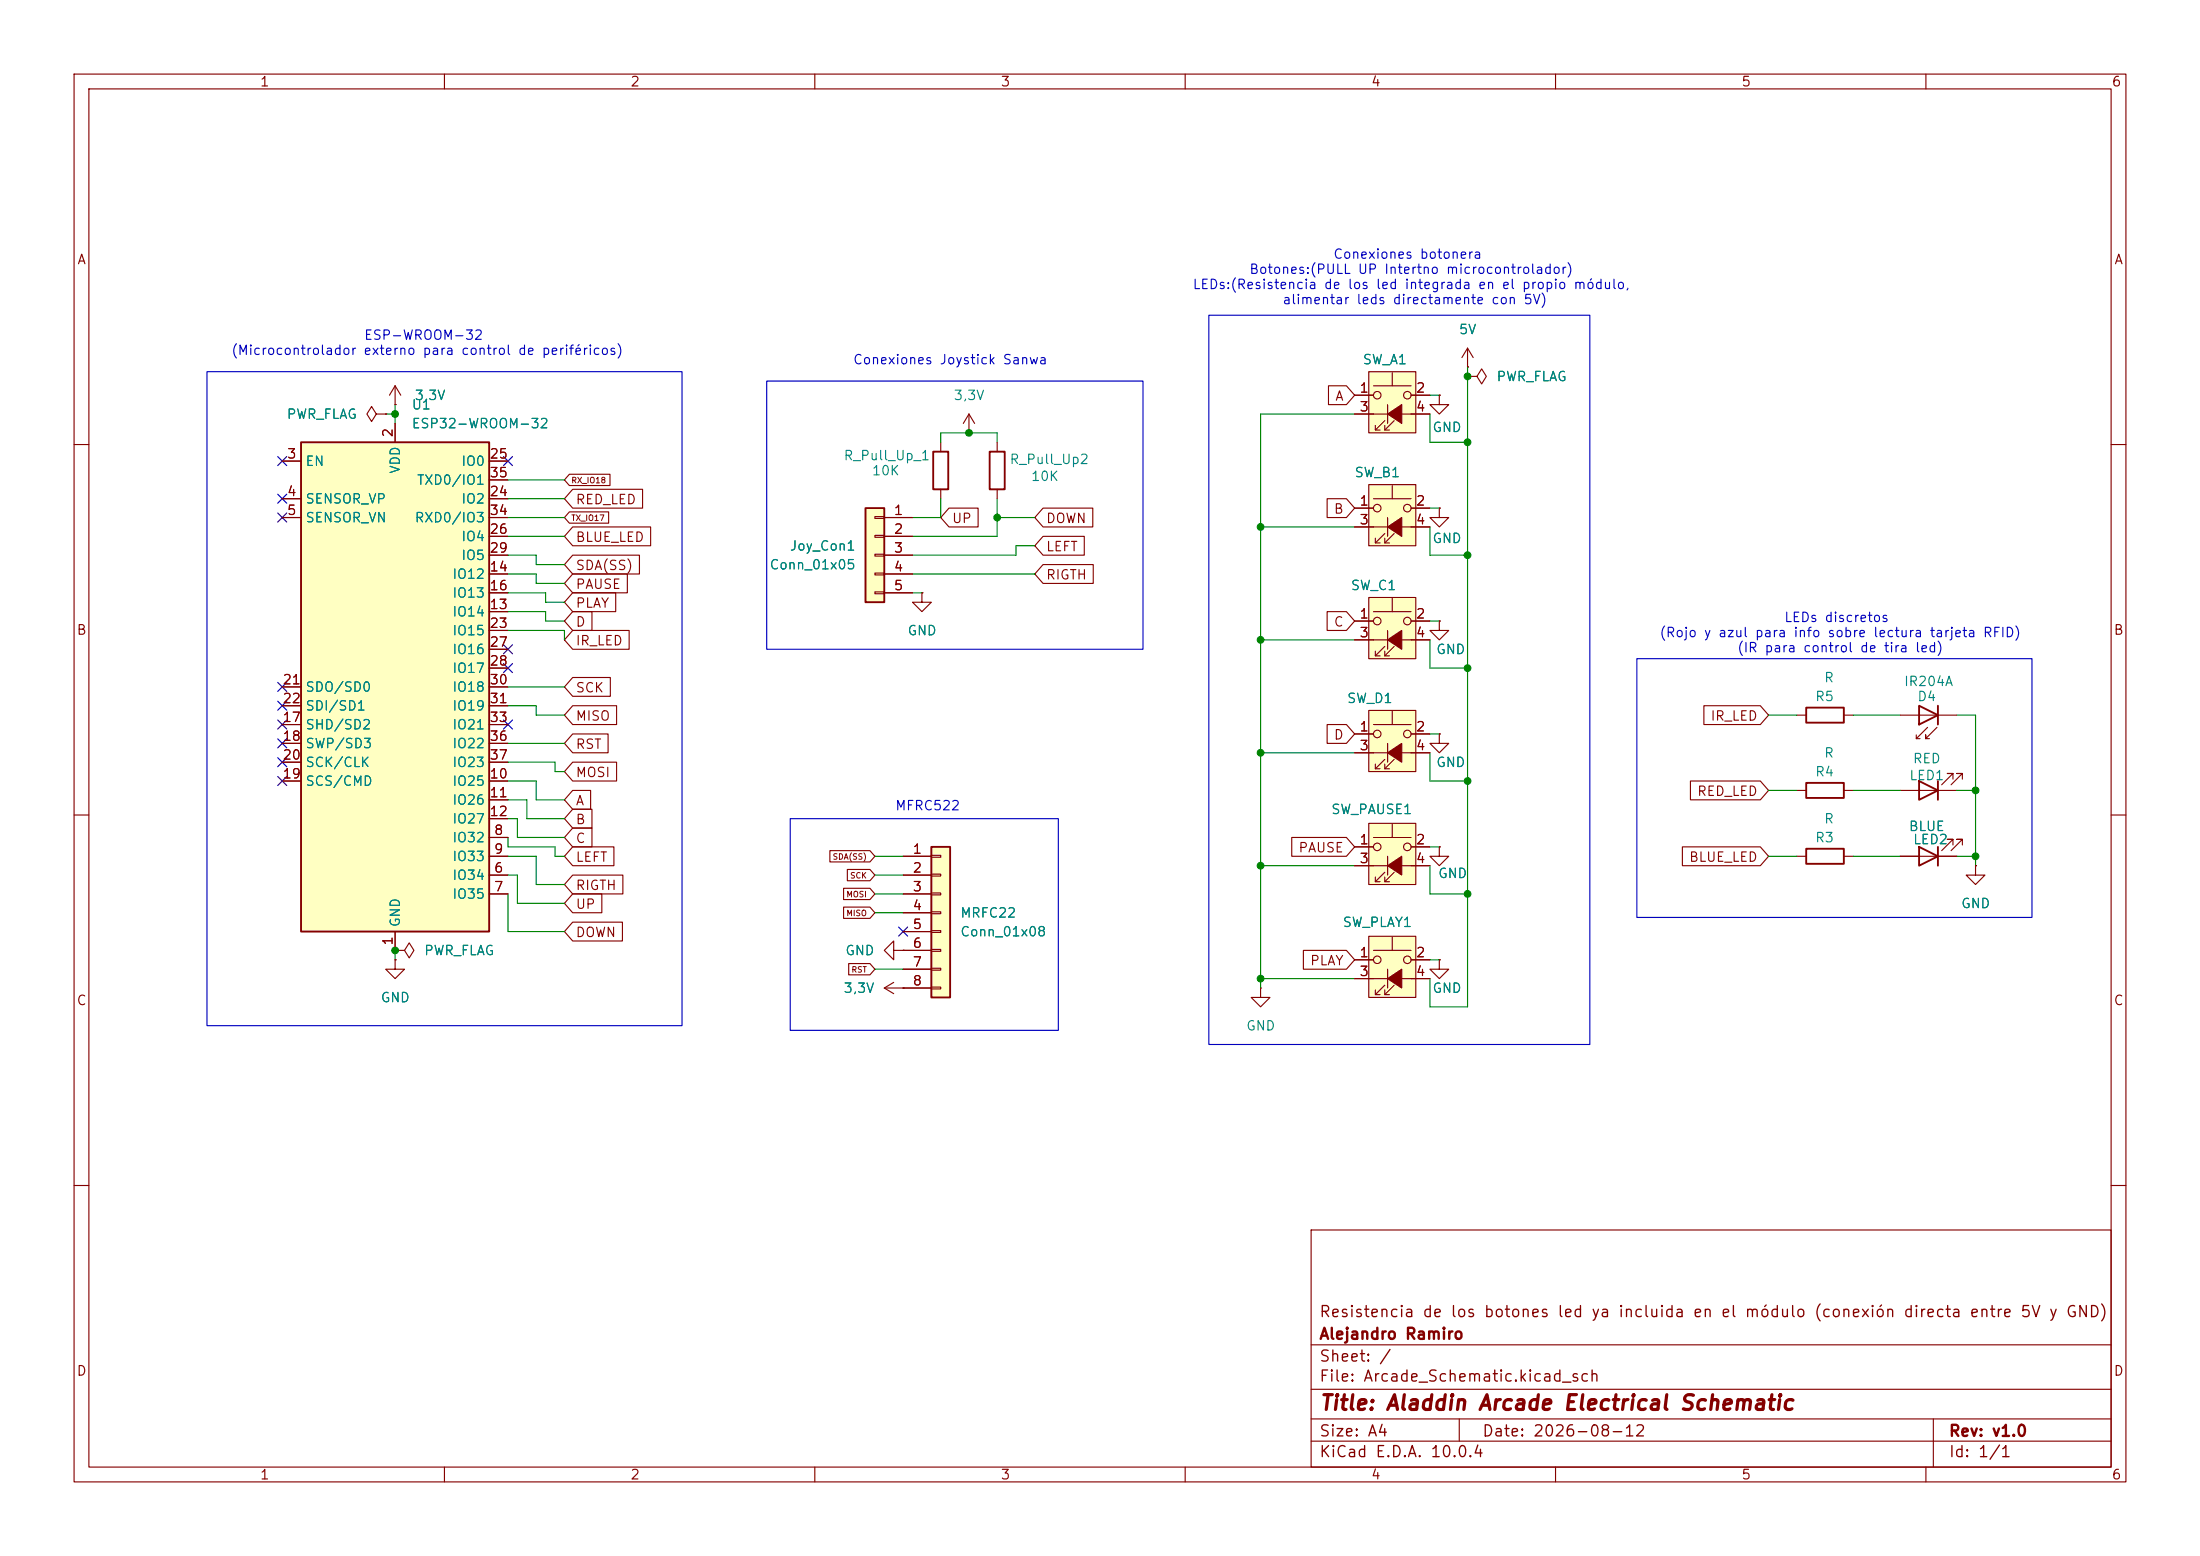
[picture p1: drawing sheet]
<svg xmlns="http://www.w3.org/2000/svg" width="297mm" height="210mm" viewBox="0 0 297 210" stroke-linecap="round" stroke-linejoin="round" font-family="sans-serif">
<g fill="none" stroke="#840000" stroke-width=".15">
<path d="M10 10h277v190h-277zM12 12h273v186h-273zM60 10v2M110 10v2M160 10v2M210 10v2M260 10v2M10 60h2M285 60h2M124.5 80v1.3h-1.3l1.3 1.3 1.2-1.3h-1.2M124.5 80h.1M256.5 96.5h7.7"/>
<path d="M258.7 99.7h.5M260.2 98.2l-1.5 1.5v-.5M261.5 98.2l-1.5 1.5v-.5v.5h.5M10 110h2M256.5 115.6h7.7M263.7 114v-.7h-.8h.8l-1.6 1.5M264.9 114v-.7h-.7h.7l-1.5 1.5M266.7 116.8v1.3h1.3l-1.3 1.3-1.3-1.3h1.3M266.7 116.8h.1M285 110h2M53.3 129.5v1.3h1.3l-1.3 1.3-1.2-1.3h1.2M53.3 129.5h.1"/>
<path d="M10 160h2M177 166h108v32h-108zM285 160h2M60 198v2M110 198v2M160 198v2M177 194.5h108M177 191.5h108M177 187.5h108M177 181.5h108M197 191.5v3M210 198v2"/>
<path d="M260 198v2M261 191.5v6.5"/>
</g>
<path d="M259.1 95.3l2.5 1.2-2.5 1.3zM261.6 95.3v2.5M259.1 114.3l2.5 1.3-2.5 1.2zM261.6 114.3v2.5" fill="none" stroke="#840000" stroke-width=".25"/>
<path d="M116.8 68.6h2.6v12.7h-2.6z" fill="#ffffc2"/>
<path d="M116.8 68.6h2.6v12.7h-2.6zM133.6 61h2v5h-2zM243.8 95.5h5.1v2h-5.1zM243.8 105.7h5.1v2h-5.1zM243.8 114.6h5.1v2h-5.1z" fill="none" stroke="#840000" stroke-width=".25"/>
<g fill="none" stroke="#840000" stroke-width=".15">
<path d="M134.6 59.7v1.3M118.1 69.7h1.3v.3h-1.3zM118.1 72.3h1.3v.2h-1.3zM118.1 74.8h1.3v.3h-1.3zM118.1 77.3h1.3v.3h-1.3zM118.1 79.9h1.3v.2h-1.3zM119.4 69.9h3.8M119.4 72.4h3.8M119.4 74.9h3.8M119.4 77.5h3.8M134.6 66v1.3M119.4 80h3.8"/>
<path d="M242.6 96.5h1.2M248.9 96.5h1.3M242.6 106.7h1.2M242.6 115.6h1.2M248.9 106.7h1.3M248.9 115.6h1.3"/>
</g>
<path d="M184.8 65.4h6.3v8.3h-6.3z" fill="#ffffc2"/>
<g fill="none" stroke="#840000" stroke-width=".15">
<path d="M130.8 58.4h.1M130.8 55.9l.8 1.3M130.8 55.9l-.8 1.3M130.8 55.9v2.5M182.9 71.1h10.1M182.9 68.6h2.5M184.8 65.4h6.3v8.3h-6.3zM185.4 67.3h5.1M185.7 72.6v.7h.6M186.9 72.6v.7h.7M186.9 72l-1.2 1.3M187.3 69.9v2.5"/>
<path d="M188 65.5v1.8M188.2 72l-1.3 1.3M190.5 68.6h2.5"/>
<circle cx="185.9" cy="68.6" r=".51"/>
<circle cx="190" cy="68.6" r=".51"/>
</g>
<path d="M187.3 71.1l1.9-1.2v2.5z" fill="#840000" stroke="#840000" stroke-width=".15"/>
<path d="M184.8 50.2h6.3v8.2h-6.3z" fill="#ffffc2"/>
<g fill="none" stroke="#840000" stroke-width=".15">
<path d="M127 59.7v1.3M182.9 55.9h10.1M182.9 53.3h2.5M184.8 50.2h6.3v8.2h-6.3zM185.4 52.1h5.1M185.7 57.4v.6h.6M186.9 57.4v.6h.7M186.9 56.8l-1.2 1.2M187.3 54.6v2.6M188 50.3v1.8M188.2 56.8l-1.3 1.2M190.5 53.3h2.5"/>
<path d="M194.3 53.3v1.3h1.3l-1.3 1.3-1.3-1.3h1.3M194.3 53.3h.1M198.1 49.5h.1M198.1 50.8h1.3l.6-1 .7 1-.7 1-.6-1M198.1 50.8h.1M198.1 47l-.7 1.3M198.1 47l.8 1.3M198.1 47v2.5M127 66v1.3M194.3 68.6v1.3h1.3l-1.3 1.2-1.3-1.2h1.3M194.3 68.6h.1"/>
<circle cx="185.9" cy="53.3" r=".51"/>
<circle cx="190" cy="53.3" r=".51"/>
</g>
<path d="M187.3 55.9l1.9-1.3v2.6z" fill="#840000" stroke="#840000" stroke-width=".15"/>
<path d="M126 61h2v5h-2z" fill="none" stroke="#840000" stroke-width=".25"/>
<path d="M184.8 80.6h6.3v8.3h-6.3z" fill="#ffffc2"/>
<g fill="none" stroke="#840000" stroke-width=".15">
<path d="M182.9 86.4h10.1M182.9 83.8h2.5M184.8 80.6h6.3v8.3h-6.3zM185.4 82.6h5.1M185.7 87.9v.6h.6M186.9 87.9v.6h.7M186.9 87.2l-1.2 1.3M187.3 85.1v2.5M188 80.8v1.8M188.2 87.2l-1.3 1.3M190.5 83.8h2.5M194.3 83.8v1.3h1.3l-1.3 1.3-1.3-1.3h1.3"/>
<path d="M194.3 83.8h.1M256.5 106.7h7.7M263.7 105.2v-.8h-.8h.8l-1.6 1.5M264.9 105.2v-.8h-.7h.7l-1.5 1.5M119.4 133.4l1.2 .7M119.4 133.4h2.5M120.6 132.6l-1.2 .8M121.9 133.4h.1"/>
<circle cx="185.9" cy="83.8" r=".51"/>
<circle cx="190" cy="83.8" r=".51"/>
</g>
<path d="M187.3 86.4l1.9-1.3v2.5z" fill="#840000" stroke="#840000" stroke-width=".15"/>
<path d="M259.1 105.4l2.5 1.3-2.5 1.3zM261.6 105.4v2.6" fill="none" stroke="#840000" stroke-width=".25"/>
<path d="M184.8 126.4h6.3v8.2h-6.3z" fill="#ffffc2"/>
<g fill="none" stroke="#840000" stroke-width=".15">
<path d="M120.6 128.3v-1.3l-1.2 1.3 1.2 1.2v-1.2h1.3M121.9 128.3h.1M182.9 132.1h10.1M182.9 129.5h2.5M184.8 126.4h6.3v8.2h-6.3zM185.4 128.3h5.1M185.7 133.6v.6h.6M186.9 133.6v.6h.7M186.9 133l-1.2 1.2M187.3 130.8v2.6M188 126.5v1.8M188.2 133l-1.3 1.2"/>
<path d="M190.5 129.5h2.5M194.3 129.5v1.3h1.3l-1.3 1.3-1.3-1.3h1.3M194.3 129.5h.1"/>
<circle cx="185.9" cy="129.5" r=".51"/>
<circle cx="190" cy="129.5" r=".51"/>
</g>
<path d="M187.3 132.1l1.9-1.3v2.6z" fill="#840000" stroke="#840000" stroke-width=".15"/>
<path d="M184.8 95.9h6.3v8.2h-6.3z" fill="#ffffc2"/>
<g fill="none" stroke="#840000" stroke-width=".15">
<path d="M182.9 99.1h2.5M184.8 95.9h6.3v8.2h-6.3zM185.4 97.8h5.1M188 96v1.8M190.5 99.1h2.5M194.3 99.1v1.2h1.3l-1.3 1.3-1.3-1.3h1.3M194.3 99.1h.1M182.9 101.6h10.1M185.7 103.1v.7h.6M186.9 103.1v.7h.7M186.9 102.5l-1.2 1.3M187.3 100.3v2.6"/>
<path d="M188.2 102.5l-1.3 1.3"/>
<circle cx="185.9" cy="99.1" r=".51"/>
<circle cx="190" cy="99.1" r=".51"/>
</g>
<path d="M187.3 101.6l1.9-1.3v2.6z" fill="#840000" stroke="#840000" stroke-width=".15"/>
<path d="M125.7 114.3h2.6v20.3h-2.6z" fill="#ffffc2"/>
<path d="M125.7 114.3h2.6v20.3h-2.6z" fill="none" stroke="#840000" stroke-width=".25"/>
<g fill="none" stroke="#840000" stroke-width=".15">
<path d="M121.9 115.6h3.8M121.9 118.1h3.8M125.7 115.4h1.3v.3h-1.3zM125.7 118h1.3v.2h-1.3zM194.3 114.3v1.3h1.3l-1.3 1.2-1.3-1.2h1.3M194.3 114.3h.1M121.9 120.7h3.8M121.9 123.2h3.8M121.9 125.7h3.8M121.9 128.3h3.8M121.9 130.8h3.8M121.9 133.4h3.8"/>
<path d="M125.7 120.5h1.3v.3h-1.3zM125.7 123.1h1.3v.2h-1.3zM125.7 125.6h1.3v.3h-1.3zM125.7 128.1h1.3v.3h-1.3zM125.7 130.7h1.3v.2h-1.3zM125.7 133.2h1.3v.3h-1.3zM170.2 133.4v1.2h1.2l-1.2 1.3-1.3-1.3h1.3M170.2 133.4h.1"/>
</g>
<path d="M184.8 111.1h6.3v8.3h-6.3z" fill="#ffffc2"/>
<g fill="none" stroke="#840000" stroke-width=".15">
<path d="M50.8 55.9l-.6-1-.7 1 .7 1 .6-1h1.3M52.1 55.9h.1M182.9 116.8h10.1M182.9 114.3h2.5M184.8 111.1h6.3v8.3h-6.3zM185.4 113h5.1M185.7 118.4v.6h.6M186.9 118.4v.6h.7M186.9 117.7l-1.2 1.3M187.3 115.6v2.5M188 111.3v1.7M188.2 117.7l-1.3 1.3"/>
<path d="M190.5 114.3h2.5"/>
<circle cx="185.9" cy="114.3" r=".51"/>
<circle cx="190" cy="114.3" r=".51"/>
</g>
<path d="M187.3 116.8l1.9-1.2v2.5z" fill="#840000" stroke="#840000" stroke-width=".15"/>
<path d="M40.6 59.7h25.4v66h-25.4z" fill="#ffffc2"/>
<path d="M40.6 59.7h25.4v66h-25.4z" fill="none" stroke="#840000" stroke-width=".25"/>
<g fill="none" stroke="#840000" stroke-width=".15">
<path d="M52.1 55.9h.1M53.3 54.6h.1M53.3 52.1v2.5M53.3 57.2v2.5M53.3 52.1l-.7 1.2M53.3 52.1l.8 1.2M179.3 52.1h2.5l1.1 1.2-1.1 1.3h-2.5zM182.9 53.3h2.5M182.9 55.9h2.5M190.5 53.3h2.5M190.5 55.9h2.5M194.3 53.3h.1"/>
<path d="M198.1 50.8h.1M198.1 49.5h.1M38.1 62.2h2.5M38.1 67.3h2.5M38.1 69.9h2.5M66 62.2h2.6M66 67.3h2.6M66 69.9h2.6M66 77.5h2.6M66 72.4h2.6M66 74.9h2.6M66 64.8h2.6"/>
<path d="M76.9 69.1h5.3v1.5h-5.3l-.7-.7zM76.9 64h5.4v1.5h-5.4l-.7-.7zM77.3 74.9h9v2.6h-9l-1.1-1.3zM77.3 71.1h10.5v2.6h-10.5l-1.1-1.3zM77.3 66h9.4v2.6h-9.4l-1.1-1.3zM77.3 77.5h7.4v2.5h-7.4l-1.1-1.3zM119.4 69.9h3.8M119.4 77.5h3.8M119.4 72.4h3.8M119.4 74.9h3.8M128.1 68.6h3.9v2.5h-3.9l-1.1-1.2zM140.8 76.2h6.8v2.5h-6.8l-1.1-1.2z"/>
<path d="M140.8 68.6h6.7v2.5h-6.7l-1.1-1.2zM140.8 72.4h5.6v2.5h-5.6l-1.1-1.2zM179.2 67.3h2.6l1.1 1.3-1.1 1.3h-2.6zM182.9 68.6h2.5M182.9 71.1h2.5M190.5 68.6h2.5M190.5 71.1h2.5M194.3 68.6h.1M38.1 97.8h2.5M38.1 92.7h2.5M38.1 95.3h2.5M66 82.6h2.6"/>
<path d="M66 80h2.6M66 97.8h2.6M66 92.7h2.6M66 95.3h2.6M66 85.1h2.6M66 87.6h2.6M66 90.2h2.6M77.3 80h5.8v2.6h-5.8l-1.1-1.3zM77.3 85.1h7.6v2.5h-7.6l-1.1-1.2zM77.3 95.2h5.9v2.6h-5.9l-1.1-1.3zM77.3 99.1h4.8v2.5h-4.8l-1.1-1.3zM77.3 91.4h5.1v2.6h-5.1l-1.1-1.3z"/>
<path d="M77.3 82.5h2.6v2.6h-2.6l-1.1-1.3zM119.4 80h3.8M124.5 80h.1M179.2 97.8h2.6l1.1 1.3-1.1 1.2h-2.6zM179.2 82.5h2.6l1.1 1.3-1.1 1.3h-2.6zM182.9 99.1h2.5M182.9 83.8h2.5M182.9 86.4h2.5M190.5 99.1h2.5M190.5 83.8h2.5M190.5 86.4h2.5M194.3 99.1h.1"/>
<path d="M194.3 83.8h.1M230 95.2h7.6l1.2 1.3-1.2 1.3h-7.6zM38.1 105.4h2.5M38.1 100.3h2.5M38.1 102.9h2.5M66 118.1h2.6M66 113h2.6M66 115.6h2.6M66 105.4h2.6M66 108h2.6M66 110.5h2.6M66 100.3h2.6"/>
<path d="M66 102.9h2.6M77.3 118.1h6.8v2.6h-6.8l-1.1-1.3zM77.3 114.3h5.6v2.5h-5.6l-1.1-1.2zM77.3 111.8h2.6v2.5h-2.6l-1.1-1.3zM77.3 109.2h2.6v2.6h-2.6l-1.1-1.3zM77.3 106.7h2.4v2.5h-2.4l-1.1-1.2zM77.3 102.9h5.9v2.5h-5.9l-1.1-1.3zM112 114.8h5.4l.7 .8-.7 .7h-5.4zM113.9 119.9h3.5l.7 .8-.7 .7h-3.5zM114.4 117.3h3l.7 .8-.7 .8h-3zM121.9 118.1h3.8M121.9 115.6h3.8"/>
<path d="M174.4 113h7.4l1.1 1.3-1.1 1.3h-7.4zM182.9 114.3h2.5M182.9 116.8h2.5M182.9 101.6h2.5M190.5 114.3h2.5M190.5 116.8h2.5M190.5 101.6h2.5M194.3 114.3h.1M227.1 114.3h10.5l1.2 1.3-1.2 1.2h-10.5zM228.2 105.4h9.4l1.2 1.3-1.2 1.3h-9.4zM256.5 115.6h2.6M261.6 115.6h2.6"/>
<path d="M266.7 116.8h.1M53.3 128.3h1.3l.6-1 .7 1-.7 1-.6-1M53.3 128.3h.1M53.3 129.5h.1M53.3 125.7v2.6M66 120.7h2.6M77.3 120.6h3.9v2.6h-3.9l-1.1-1.3zM77.3 124.5h6.7v2.5h-6.7l-1.1-1.3zM113.9 122.4h3.5l.7 .8-.7 .8h-3.5zM114.6 130h2.8l.7 .8-.7 .8h-2.8zM121.9 128.3h.1M121.9 133.4h.1"/>
<path d="M121.9 120.7h3.8M121.9 123.2h3.8M121.9 125.7h3.8M121.9 128.3h3.8M121.9 130.8h3.8M121.9 133.4h3.8M176 128.3h5.8l1.1 1.2-1.1 1.3h-5.8zM182.9 129.5h2.5M182.9 132.1h2.5M190.5 129.5h2.5M190.5 132.1h2.5M194.3 129.5h.1"/>
</g>
<g fill="none" stroke="#008400" stroke-width=".15">
<path d="M52.1 55.9h1.2M53.3 54.6v2.6M127 59.7v-1.3h7.6v1.3M182.9 55.9h-12.7v77.5M193 55.9v3.8h5.1M193 53.3h1.3M198.1 49.5v86.4h-5.1v-3.8M68.6 64.8h7.6M68.6 69.9h7.6M68.6 77.5h3.8v1.2h3.8M68.6 72.4h7.6M68.6 74.9h3.8v1.3h3.8"/>
<path d="M68.6 67.3h7.6M123.2 77.5h16.5M127 67.3v2.6h-3.8M134.6 67.3v5.1h-11.4M134.6 69.9h5.1M139.7 73.7h-2.5v1.2h-14M170.2 71.1h12.7M193 71.1v3.8h5.1M193 68.6h1.3M68.6 95.3h3.8v1.2h3.8M68.6 80h5.1v1.3h2.5M68.6 82.6h5.1v1.2h2.5"/>
<path d="M68.6 92.7h7.6M68.6 85.1h7.6v1.3M123.2 80h1.3M170.2 86.4h12.7M193 83.8h1.3M193 86.4v3.8h5.1M193 99.1h1.3M238.8 96.5h3.8M250.2 96.5h6.3M264.2 96.5h2.5v20.3M68.6 100.3h7.6M68.6 102.9h6.3v1.2h1.3"/>
<path d="M68.6 113v1.3h6.3v1.3h1.3M68.6 105.4h3.8v2.6h3.8M68.6 115.6h3.8v3.8h3.8M68.6 108h2.5v2.5h5.1M68.6 110.5h1.2v2.5h6.4M68.6 118.1h1.2v3.8h6.4M118.1 115.6h3.8M118.1 118.1h3.8M170.2 101.6h12.7M170.2 116.8h12.7M193 101.6v3.8h5.1M193 114.3h1.3"/>
<path d="M193 116.8v3.9h5.1M238.8 106.7h3.8M238.8 115.6h3.8M250.2 106.7h6.3M250.2 115.6h6.3M264.2 106.7h2.5M264.2 115.6h2.5M53.3 128.3v1.2M68.6 120.7v5h7.6M118.1 130.8h3.8M118.1 120.7h3.8M118.1 123.2h3.8"/>
<path d="M170.2 132.1h12.7M193 129.5h1.3"/>
</g>
<g fill="none" stroke="#000084" stroke-width=".15">
<path d="M37.5 66.7l1.2 1.2M37.5 61.6l1.2 1.2M37.5 69.2l1.2 1.3M38.7 66.7l-1.2 1.2M38.7 61.6l-1.2 1.2M38.7 69.2l-1.2 1.3M68 61.6l1.2 1.2M69.2 61.6l-1.2 1.2M37.5 92.1l1.2 1.2M37.5 99.7l1.2 1.2M37.5 97.2l1.2 1.2M37.5 94.6l1.2 1.3"/>
<path d="M38.7 92.1l-1.2 1.2M38.7 99.7l-1.2 1.2M38.7 97.2l-1.2 1.2M38.7 94.6l-1.2 1.3M68 89.6l1.2 1.2M68 87l1.2 1.2M68 97.2l1.2 1.2M69.2 89.6l-1.2 1.2M69.2 87l-1.2 1.2M69.2 97.2l-1.2 1.2M37.5 102.3l1.2 1.2M37.5 104.8l1.2 1.2"/>
<path d="M38.7 102.3l-1.2 1.2M38.7 104.8l-1.2 1.2M121.3 125.1l1.2 1.2M122.5 125.1l-1.2 1.2"/>
</g>
<path d="M27.9 50.2h64.2v88.2h-64.2zM103.5 51.4h50.8v36.2h-50.8zM163.2 42.5h51.4v98.5h-51.4zM221 88.9h53.3v34.9h-53.3zM106.7 110.5h36.2v28.6h-36.2z" fill="none" stroke="#0000c2" stroke-width=".15"/>
<g fill="#008400" stroke="#008400" stroke-width=".14">
<circle cx="53.3" cy="55.9" r=".46"/>
<circle cx="130.8" cy="58.4" r=".46"/>
<circle cx="134.6" cy="69.9" r=".46"/>
<circle cx="53.3" cy="128.3" r=".46"/>
<circle cx="198.1" cy="90.2" r=".46"/>
<circle cx="198.1" cy="105.4" r=".46"/>
<circle cx="198.1" cy="120.7" r=".46"/>
<circle cx="170.2" cy="101.6" r=".46"/>
<circle cx="170.2" cy="116.8" r=".46"/>
<circle cx="170.2" cy="132.1" r=".46"/>
<circle cx="170.2" cy="71.1" r=".46"/>
<circle cx="170.2" cy="86.4" r=".46"/>
<circle cx="198.1" cy="74.9" r=".46"/>
<circle cx="198.1" cy="59.7" r=".46"/>
<circle cx="198.1" cy="50.8" r=".46"/>
<circle cx="266.7" cy="106.7" r=".46"/>
<circle cx="266.7" cy="115.6" r=".46"/>
</g>
<text font-size="2" fill="#840000" x="178" y="190.8">Title: Aladdin Arcade Electrical Schematic</text>
<g font-size="1.5" fill="#840000">
<text x="178" y="178.2">Resistencia de los botones led ya incluida en el módulo (conexión directa entre 5V y GND)</text>
<text x="178" y="184.2">Sheet: /</text>
<text x="178" y="181.2">Alejandro Ramiro</text>
<text x="178" y="186.9">File: Arcade_Schematic.kicad_sch</text>
<text x="178" y="197.1">KiCad E.D.A. 10.0.4</text>
<text x="178" y="194.3">Size: A4</text>
<text x="200" y="194.3">Date: 2026-08-12</text>
<text x="263" y="194.3">Rev: v1.0</text>
<text x="263" y="197.1">Id: 1/1</text>
</g>
<g font-size="1.3" fill="#840000">
<text x="35" y="12">1</text>
<text x="85" y="12">2</text>
<text x="135" y="12">3</text>
<text x="185" y="12">4</text>
<text x="235" y="12">5</text>
<text x="285" y="12">6</text>
<text x="10.3" y="36">A</text>
<text x="285.3" y="36">A</text>
<text x="183.4" y="53.3">1</text>
<text x="191.1" y="53.3">2</text>
<text x="53.3" y="59.1" transform="rotate(-90 53.3 59.1)">2</text>
<text x="180.2" y="54.4">A</text>
<text x="183.4" y="55.9">3</text>
<text x="191.1" y="55.9">4</text>
<text x="38.7" y="62.2">3</text>
<text x="66" y="62.2">25</text>
<text x="66" y="64.7">35</text>
<text x="38.7" y="67.3">4</text>
<text x="38.7" y="69.8">5</text>
<text x="66" y="67.3">24</text>
<text x="66" y="69.8">34</text>
<text x="77.6" y="68.4">RED_LED</text>
<text x="120.6" y="69.8">1</text>
<text x="128.4" y="70.9">UP</text>
<text x="141.1" y="70.9">DOWN</text>
<text x="180" y="69.6">B</text>
<text x="183.4" y="68.6">1</text>
<text x="183.4" y="71.1">3</text>
<text x="191.1" y="68.6">2</text>
<text x="191.1" y="71.1">4</text>
<text x="66" y="77.4">14</text>
<text x="66" y="72.4">26</text>
<text x="66" y="74.9">29</text>
<text x="77.6" y="77.3">SDA(SS)</text>
<text x="77.6" y="73.5">BLUE_LED</text>
<text x="120.6" y="72.4">2</text>
<text x="120.6" y="74.9">3</text>
<text x="120.6" y="77.4">4</text>
<text x="141.1" y="74.7">LEFT</text>
<text x="66" y="82.5">13</text>
<text x="66" y="80">16</text>
<text x="77.6" y="82.3">PLAY</text>
<text x="77.6" y="79.8">PAUSE</text>
<text x="120.6" y="80">5</text>
<text x="141.1" y="78.5">RIGTH</text>
<text x="183.4" y="83.8">1</text>
<text x="191.1" y="83.8">2</text>
<text x="10.3" y="86">B</text>
<text x="66" y="85.1">23</text>
<text x="66" y="87.6">27</text>
<text x="77.6" y="87.4">IR_LED</text>
<text x="77.6" y="84.9">D</text>
<text x="180" y="84.9">C</text>
<text x="183.4" y="86.3">3</text>
<text x="191.1" y="86.3">4</text>
<text x="285.3" y="86">B</text>
<text x="38.1" y="92.7">21</text>
<text x="38.1" y="95.2">22</text>
<text x="66" y="90.1">28</text>
<text x="66" y="92.7">30</text>
<text x="66" y="95.2">31</text>
<text x="77.6" y="93.8">SCK</text>
<text x="38.1" y="97.8">17</text>
<text x="38.1" y="100.3">18</text>
<text x="66" y="97.8">33</text>
<text x="66" y="100.3">36</text>
<text x="77.6" y="97.6">MISO</text>
<text x="77.6" y="101.4">RST</text>
<text x="180" y="100.1">D</text>
<text x="183.4" y="99">1</text>
<text x="183.4" y="101.6">3</text>
<text x="191.1" y="99">2</text>
<text x="191.1" y="101.6">4</text>
<text x="230.8" y="97.6">IR_LED</text>
<text x="38.1" y="105.4">19</text>
<text x="38.1" y="102.8">20</text>
<text x="66" y="105.4">10</text>
<text x="66" y="107.9">11</text>
<text x="66" y="102.8">37</text>
<text x="77.6" y="105.2">MOSI</text>
<text x="229" y="107.7">RED_LED</text>
<text x="66" y="110.5">12</text>
<text x="66.6" y="113">8</text>
<text x="77.6" y="111.6">B</text>
<text x="77.6" y="109">A</text>
<text x="66.6" y="118.1">6</text>
<text x="66.6" y="115.5">9</text>
<text x="77.6" y="116.6">LEFT</text>
<text x="77.6" y="114.1">C</text>
<text x="123.1" y="115.5">1</text>
<text x="123.1" y="118.1">2</text>
<text x="175.2" y="115.4">PAUSE</text>
<text x="183.4" y="114.3">1</text>
<text x="183.4" y="116.8">3</text>
<text x="191.1" y="114.3">2</text>
<text x="191.1" y="116.8">4</text>
<text x="227.9" y="116.6">BLUE_LED</text>
<text x="66.6" y="120.6">7</text>
<text x="77.6" y="123">UP</text>
<text x="77.6" y="120.4">RIGTH</text>
<text x="123.1" y="120.6">3</text>
<text x="123.1" y="123.2">4</text>
<text x="123.1" y="125.7">5</text>
<text x="53.3" y="127.7" transform="rotate(-90 53.3 127.7)">1</text>
<text x="77.6" y="126.8">DOWN</text>
<text x="123.1" y="128.2">6</text>
<text x="123.1" y="130.8">7</text>
<text x="176.8" y="130.6">PLAY</text>
<text x="183.4" y="129.5">1</text>
<text x="191.1" y="129.5">2</text>
<text x="10.3" y="136">C</text>
<text x="123.1" y="133.3">8</text>
<text x="183.4" y="132.1">3</text>
<text x="191.1" y="132.1">4</text>
<text x="285.3" y="136">C</text>
<text x="10.3" y="186">D</text>
<text x="285.3" y="186">D</text>
<text x="35" y="200">1</text>
<text x="85" y="200">2</text>
<text x="135" y="200">3</text>
<text x="185" y="200">4</text>
<text x="235" y="200">5</text>
<text x="285" y="200">6</text>
</g>
<g font-size="1.3" fill="#0000c2">
<text x="179.9" y="35.2">Conexiones botonera</text>
<text x="160.9" y="39.3">LEDs:(Resistencia de los led integrada en el propio módulo,</text>
<text x="168.6" y="37.3">Botones:(PULL UP Intertno microcontrolador)</text>
<text x="173" y="41.4">alimentar leds directamente con 5V)</text>
<text x="49.1" y="46.2">ESP-WROOM-32</text>
<text x="31.1" y="48.2">(Microcontrolador externo para control de periféricos)</text>
<text x="115.1" y="49.5">Conexiones Joystick Sanwa</text>
<text x="223.9" y="86.3">(Rojo y azul para info sobre lectura tarjeta RFID)</text>
<text x="234.4" y="88.4">(IR para control de tira led)</text>
<text x="240.8" y="84.3">LEDs discretos</text>
<text x="120.8" y="109.7">MFRC522</text>
</g>
<g font-size="1.3" fill="#008484">
<text x="196.9" y="45.4">5V</text>
<text x="183.9" y="49.5">SW_A1</text>
<text x="201.9" y="51.8">PWR_FLAG</text>
<text x="38.6" y="56.9">PWR_FLAG</text>
<text x="55.5" y="58.1">ESP32-WROOM-32</text>
<text x="55.5" y="55.6">U1</text>
<text x="55.9" y="54.3">3,3V</text>
<text x="128.7" y="54.3">3,3V</text>
<text x="193.3" y="58.6">GND</text>
<text x="41.1" y="63.2">EN</text>
<text x="54.3" y="64" transform="rotate(-90 54.3 64)">VDD</text>
<text x="56.2" y="65.7">TXD0/IO1</text>
<text x="62.2" y="63.2">IO0</text>
<text x="113.8" y="62.4">R_Pull_Up_1</text>
<text x="117.6" y="64.5">10K</text>
<text x="136.2" y="62.9">R_Pull_Up2</text>
<text x="139.1" y="65.2">10K</text>
<text x="182.8" y="64.7">SW_B1</text>
<text x="41.1" y="68.3">SENSOR_VP</text>
<text x="41.1" y="70.8">SENSOR_VN</text>
<text x="55.9" y="70.8">RXD0/IO3</text>
<text x="62.2" y="68.3">IO2</text>
<text x="62.2" y="73.4">IO4</text>
<text x="62.2" y="75.9">IO5</text>
<text x="103.8" y="77.2">Conn_01x05</text>
<text x="106.5" y="74.6">Joy_Con1</text>
<text x="193.3" y="73.6">GND</text>
<text x="61" y="83.5">IO14</text>
<text x="61" y="78.4">IO12</text>
<text x="61" y="81">IO13</text>
<text x="182.3" y="80">SW_C1</text>
<text x="61" y="86.1">IO15</text>
<text x="61" y="88.6">IO16</text>
<text x="122.4" y="86.1">GND</text>
<text x="193.8" y="88.6">GND</text>
<text x="41.1" y="93.7">SDO/SD0</text>
<text x="61" y="91.1">IO17</text>
<text x="61" y="93.7">IO18</text>
<text x="181.8" y="95.2">SW_D1</text>
<text x="245" y="95">R5</text>
<text x="246.2" y="92.4">R</text>
<text x="257" y="92.9">IR204A</text>
<text x="258.8" y="95">D4</text>
<text x="41.1" y="98.8">SHD/SD2</text>
<text x="41.1" y="101.3">SWP/SD3</text>
<text x="41.1" y="96.2">SDI/SD1</text>
<text x="61" y="96.2">IO19</text>
<text x="61" y="98.8">IO21</text>
<text x="61" y="101.3">IO22</text>
<text x="41.1" y="106.4">SCS/CMD</text>
<text x="41.1" y="103.8">SCK/CLK</text>
<text x="61" y="106.4">IO25</text>
<text x="61" y="103.8">IO23</text>
<text x="193.8" y="103.8">GND</text>
<text x="245" y="105.1">R4</text>
<text x="246.2" y="102.6">R</text>
<text x="257.7" y="105.6">LED1</text>
<text x="258.1" y="103.3">RED</text>
<text x="61" y="108.9">IO26</text>
<text x="61" y="111.5">IO27</text>
<text x="179.6" y="110.2">SW_PAUSE1</text>
<text x="246.2" y="111.5">R</text>
<text x="257.6" y="112.5">BLUE</text>
<text x="61" y="119.1">IO34</text>
<text x="61" y="114">IO32</text>
<text x="61" y="116.5">IO33</text>
<text x="194.1" y="118.8">GND</text>
<text x="245" y="114">R3</text>
<text x="258.2" y="114.3">LED2</text>
<text x="54.3" y="125.2" transform="rotate(-90 54.3 125.2)">GND</text>
<text x="61" y="121.6">IO35</text>
<text x="129.5" y="124.2">MRFC22</text>
<text x="181.2" y="125.4">SW_PLAY1</text>
<text x="264.7" y="122.9">GND</text>
<text x="57.2" y="129.2">PWR_FLAG</text>
<text x="114" y="129.2">GND</text>
<text x="129.5" y="126.7">Conn_01x08</text>
<text x="51.3" y="135.6">GND</text>
<text x="113.8" y="134.3">3,3V</text>
<text x="193.3" y="134.3">GND</text>
<text x="168.1" y="139.4">GND</text>
</g>
<g font-size=".8" fill="#840000">
<text x="77.1" y="65.4">RX_IO18</text>
<text x="77.1" y="70.5">TX_IO17</text>
<text x="112.3" y="116.2">SDA(SS)</text>
<text x="114.7" y="118.7">SCK</text>
<text x="114.2" y="121.3">MOSI</text>
<text x="114.2" y="123.8">MISO</text>
<text x="114.9" y="131.4">RST</text>
</g>
</svg>
